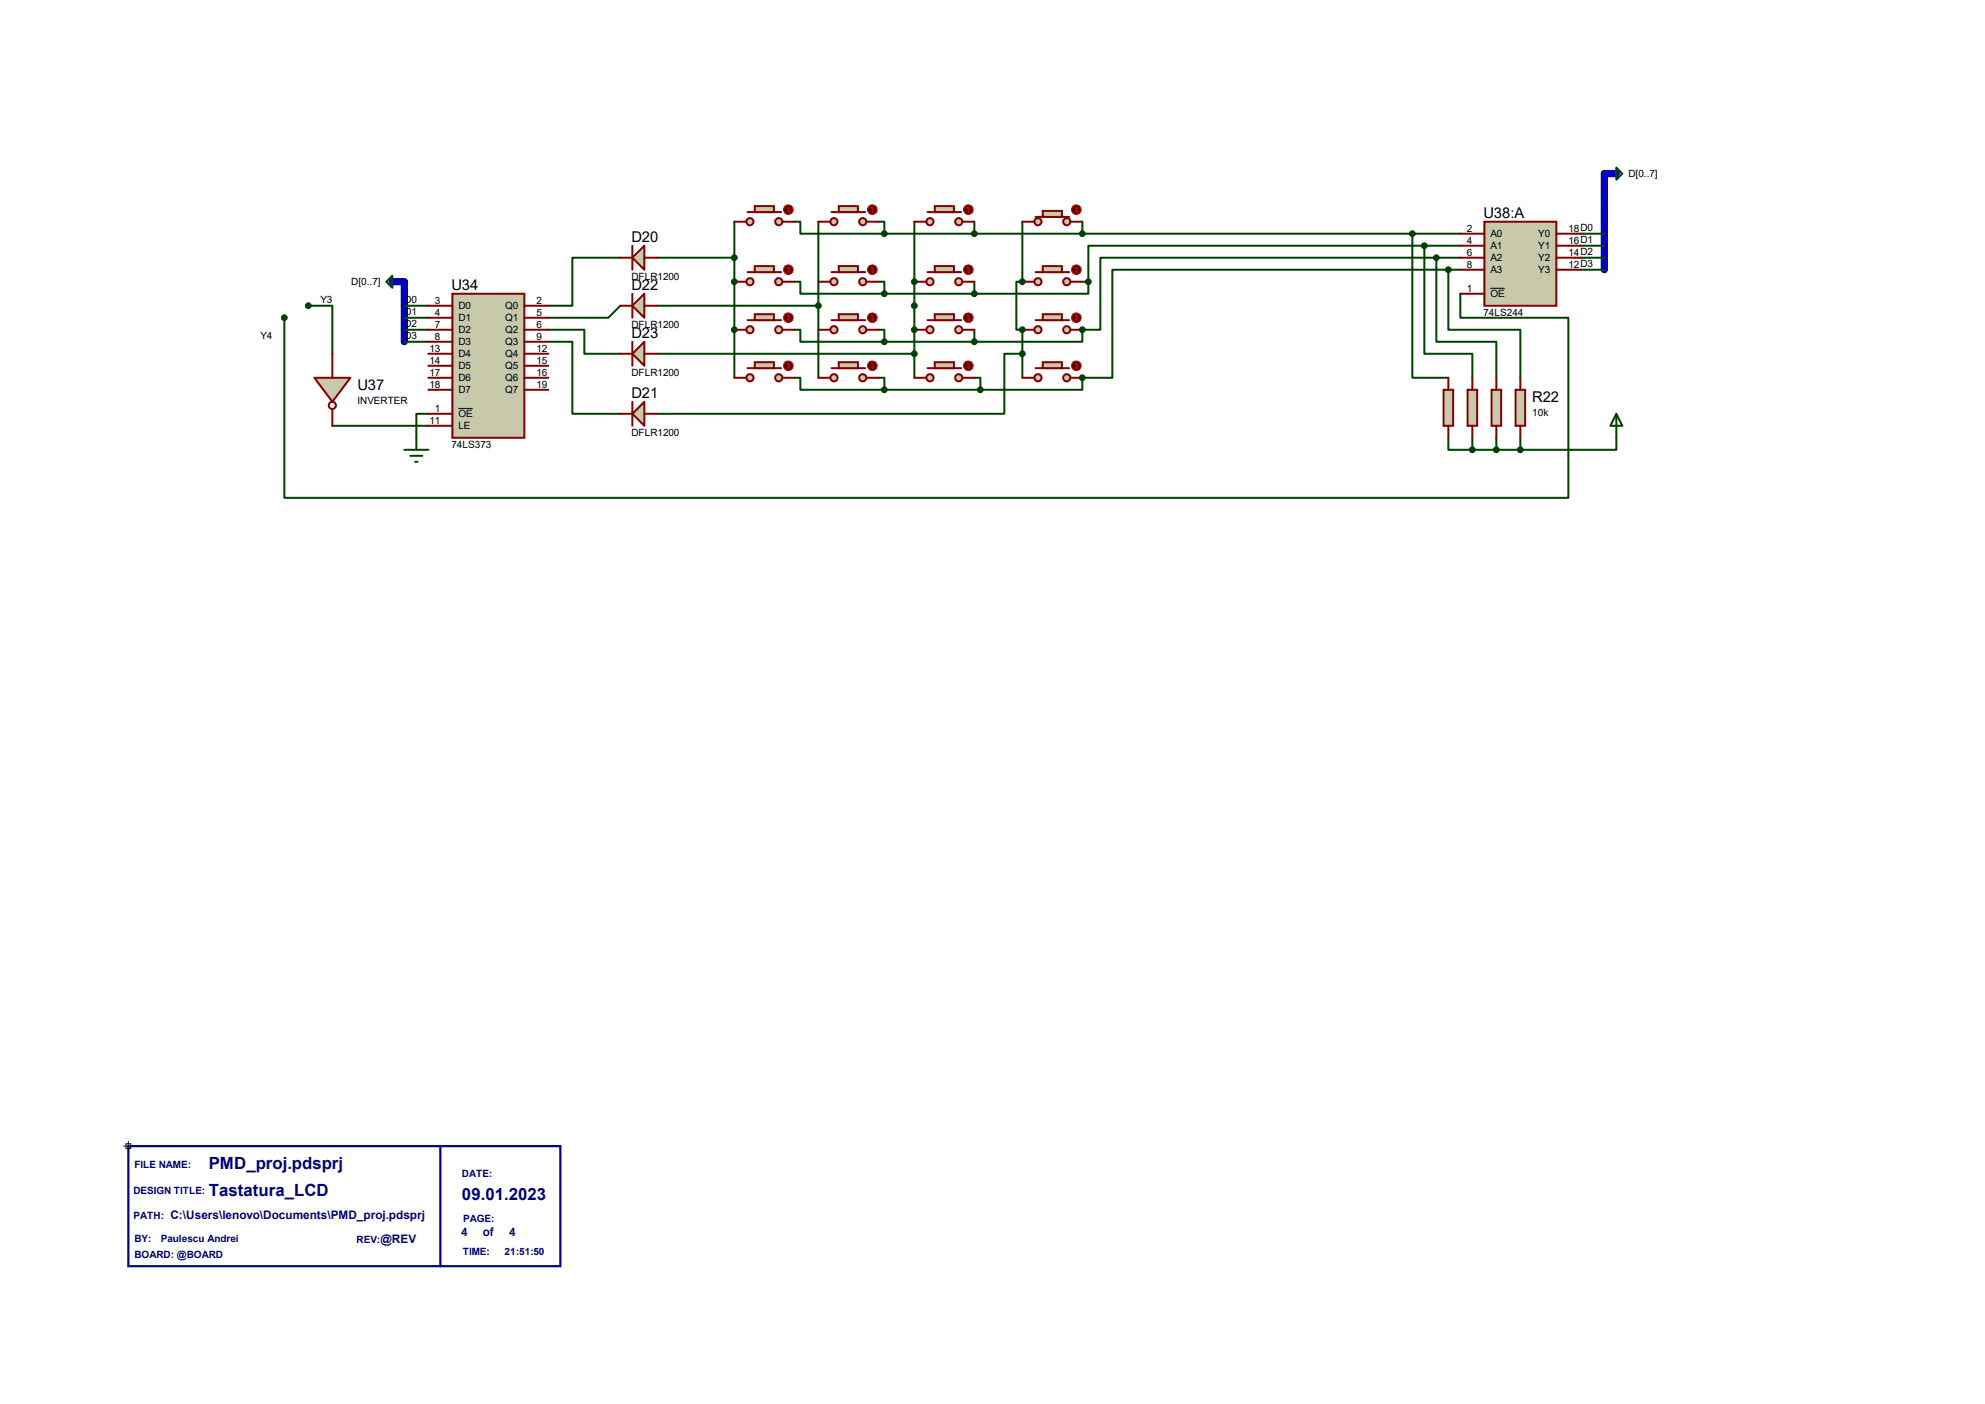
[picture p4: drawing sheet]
<svg xmlns="http://www.w3.org/2000/svg" width="420mm" height="297mm" viewBox="0 0 420 297" stroke-linecap="round" stroke-linejoin="round" font-family="sans-serif">
<path d="M339.6 36.7v20.4M85.6 59.6v12.7" fill="none" stroke="#0000c0" stroke-width="1.5"/>
<path d="M193.5 46.9v12.7M206.2 46.9v2.5M206.2 59.6v2.5M65.3 64.7h5v10.1M85.6 64.7h5.1M85.6 69.8h5.1M85.6 67.2h5.1M206.2 79.9h1.3v2.6M206.2 69.8v2.5M70.3 90.1h20.4M90.7 87.5h-2.6v5.1" fill="none" stroke="#004000" stroke-width=".42"/>
<g fill="#004000">
<circle cx="193.5" cy="59.6" r=".21"/>
<circle cx="193.5" cy="69.8" r=".21"/>
</g>
<path d="M193.5 59.6v10.2M216.4 46.9v12.7" fill="none" stroke="#004000" stroke-width=".42"/>
<circle cx="216.4" cy="59.6" r=".21" fill="#004000"/>
<path d="M216.4 59.6h-1.3v10.2h1.3" fill="none" stroke="#004000" stroke-width=".42"/>
<circle cx="216.4" cy="69.8" r=".21" fill="#004000"/>
<path d="M229.1 59.6h1.3v2.5h-24.2M229.1 46.9v2.5h-22.9M216.4 69.8v10.1M229.1 69.8v2.5h-22.9M309.1 62.1v5.1h22.9v38.1h-271.8v-38.1" fill="none" stroke="#004000" stroke-width=".42"/>
<circle cx="229.1" cy="69.8" r=".21" fill="#004000"/>
<path d="M229.1 79.9v2.6h-21.6" fill="none" stroke="#004000" stroke-width=".42"/>
<circle cx="229.1" cy="79.9" r=".21" fill="#004000"/>
<g fill="none" stroke="#004000" stroke-width=".42">
<path d="M168.1 46.9h1.3v2.5h17.8M168.1 59.6h1.3v2.5h17.8M173.2 46.9v33M185.9 46.9h1.3v2.5M185.9 59.6h1.3v2.5M187.2 49.4h19M229.1 49.4h80M298.9 49.4v30.5h7.7M301.5 52h-71.1v7.6M301.5 52v22.8h10.1v5.1M301.5 52h7.6M304 54.5h-71.1v15.3h-3.8"/>
<path d="M304 54.5v17.8h12.7v7.6M304 54.5h5.1M306.6 57.1h-71.2v22.8h-6.3M306.6 57.1v12.7h15.2v10.1M306.6 57.1h2.5M168.1 69.8h1.3v2.5h17.8M168.1 79.9h1.3v2.6h17.8M185.9 69.8h1.3v2.5M185.9 79.9h1.3v2.6M187.2 62.1h19M187.2 72.3h19M193.5 69.8v10.1"/>
<path d="M187.2 82.5h20.3M306.6 92.6v2.6h5M311.6 95.2h10.2M311.6 92.6v2.6M316.7 92.6v2.6M321.8 92.6v2.6M342.1 92.6v2.6h-20.3"/>
</g>
<circle cx="155.4" cy="59.6" r=".21" fill="#004000"/>
<path d="M155.4 59.6v10.2" fill="none" stroke="#004000" stroke-width=".42"/>
<circle cx="155.4" cy="69.8" r=".21" fill="#004000"/>
<g fill="none" stroke="#004000" stroke-width=".42">
<path d="M131.3 54.5h-10.2v10.2h-5M138.9 54.5h16.5M155.4 46.9v12.7M334.5 57.1h5.1M334.5 54.5h5.1M334.5 49.4h5.1M334.5 52h5.1M85.6 72.3h5.1M116.1 72.3h5v15.2h10.2M116.1 69.8h7.6v5h7.6M131.3 64.7l-2.5 2.5h-12.7M138.9 64.7h34.3"/>
<path d="M138.9 74.8h54.6M155.4 69.8v10.1M216.4 74.8h-3.8v12.7h-73.7"/>
</g>
<path d="M27.2 242.5h91.4v25.4h-91.4z" fill="#fff"/>
<path d="M27.2 242.5h91.4v25.4h-91.4zM93.2 242.5v25.4" fill="none" stroke="#000080" stroke-width=".47"/>
<path d="M26.2 242.5h2M26.7 242h1v1h-1zM27.2 241.5v2" fill="none" stroke="#000040" stroke-width=".21"/>
<path d="M95.7 62.1h15.3v30.5h-15.3z" fill="#c8c8aa"/>
<g fill="none" stroke="#800000" stroke-width=".42">
<path d="M90.7 64.7h5M90.7 67.2h5M90.7 69.8h5M90.7 72.3h5M90.7 74.8h5M90.7 77.4h5M90.7 79.9h5M95.7 62.1h15.3v30.5h-15.3zM111 64.7h5.1M111 67.2h5.1M111 69.8h5.1M111 72.3h5.1"/>
<path d="M111 74.8h5.1M111 77.4h5.1M111 79.9h5.1M90.7 82.5h5M90.7 87.5h5M90.7 90.1h5M111 82.5h5.1"/>
</g>
<path d="M97 86.4h3.1" fill="none" stroke="#000" stroke-width=".21"/>
<circle cx="65.3" cy="64.7" r=".51" fill="#004000"/>
<circle cx="65.3" cy="64.7" r=".51" fill="none" stroke="#004000" stroke-width=".42"/>
<circle cx="60.2" cy="67.2" r=".51" fill="#004000"/>
<circle cx="60.2" cy="67.2" r=".51" fill="none" stroke="#004000" stroke-width=".42"/>
<path d="M66.5 79.9h7.7l-3.9 5.1z" fill="#c8c8aa"/>
<g fill="none" stroke="#800000" stroke-width=".42">
<path d="M66.5 79.9h7.7l-3.9 5.1zM70.3 74.8v5.1M70.3 86.5v3.6"/>
<circle cx="70.4" cy="85.8" r=".76"/>
</g>
<path d="M81.8 59.6l1.2-1.3v2.6zM85.6 95.2h5.1M86.9 96.4h2.5M87.9 97.7h.5M88.1 92.6v2.6" fill="none" stroke="#004000" stroke-width=".42"/>
<path d="M83 59.6h2.6" fill="none" stroke="#0000c0" stroke-width="1.5"/>
<circle cx="182.6" cy="46.9" r=".76" fill="#c8c8aa"/>
<circle cx="182.6" cy="46.9" r=".76" fill="none" stroke="#800000" stroke-width=".42"/>
<circle cx="176.5" cy="46.9" r=".76" fill="#c8c8aa"/>
<g fill="none" stroke="#800000" stroke-width=".42">
<path d="M176 44.9h7.1"/>
<circle cx="176.5" cy="46.9" r=".76"/>
</g>
<path d="M177.5 43.6h4.1v1.3h-4.1z" fill="#c8c8aa"/>
<path d="M173.2 46.9h2.6M177.5 43.6h4.1v1.3h-4.1zM183.4 46.9h2.5" fill="none" stroke="#800000" stroke-width=".42"/>
<circle cx="184.6" cy="44.4" r="1.02" fill="#400000"/>
<g fill="none" stroke="#f00" stroke-width=".21">
<path d="M184.4 44.6l.2 .3M184.6 43.9v1M184.6 43.9l-.2 .2M184.6 43.9l.3 .2M184.9 44.6l-.3 .3"/>
<circle cx="184.6" cy="44.4" r="1.02"/>
</g>
<circle cx="202.9" cy="46.9" r=".76" fill="#c8c8aa"/>
<circle cx="202.9" cy="46.9" r=".76" fill="none" stroke="#800000" stroke-width=".42"/>
<circle cx="196.8" cy="46.9" r=".76" fill="#c8c8aa"/>
<g fill="none" stroke="#800000" stroke-width=".42">
<path d="M196.3 44.9h7.1"/>
<circle cx="196.8" cy="46.9" r=".76"/>
</g>
<path d="M197.9 43.6h4v1.3h-4z" fill="#c8c8aa"/>
<path d="M193.5 46.9h2.6M197.9 43.6h4v1.3h-4zM203.7 46.9h2.5" fill="none" stroke="#800000" stroke-width=".42"/>
<circle cx="205" cy="44.4" r="1.02" fill="#400000"/>
<g fill="none" stroke="#f00" stroke-width=".21">
<path d="M204.7 44.6l.3 .3M205 43.9v1M205 43.9l-.3 .2M205 43.9l.2 .2M205.2 44.6l-.2 .3"/>
<circle cx="205" cy="44.4" r="1.02"/>
</g>
<circle cx="225.8" cy="46.9" r=".76" fill="#c8c8aa"/>
<circle cx="225.8" cy="46.9" r=".76" fill="none" stroke="#800000" stroke-width=".42"/>
<circle cx="219.7" cy="46.9" r=".76" fill="#c8c8aa"/>
<g fill="none" stroke="#800000" stroke-width=".42">
<path d="M219.2 45.9h7.1"/>
<circle cx="219.7" cy="46.9" r=".76"/>
</g>
<path d="M220.7 44.6h4.1v1.3h-4.1z" fill="#c8c8aa"/>
<path d="M216.4 46.9h2.5M220.7 44.6h4.1v1.3h-4.1zM226.6 46.9h2.5" fill="none" stroke="#800000" stroke-width=".42"/>
<circle cx="227.8" cy="44.4" r="1.02" fill="#400000"/>
<g fill="none" stroke="#f00" stroke-width=".21">
<path d="M227.6 44.6l.2 .3M227.8 43.9v1M227.8 43.9l-.2 .2M227.8 43.9l.3 .2M228.1 44.6l-.3 .3"/>
<circle cx="227.8" cy="44.4" r="1.02"/>
</g>
<circle cx="182.6" cy="59.6" r=".76" fill="#c8c8aa"/>
<circle cx="182.6" cy="59.6" r=".76" fill="none" stroke="#800000" stroke-width=".42"/>
<circle cx="176.5" cy="59.6" r=".76" fill="#c8c8aa"/>
<g fill="none" stroke="#800000" stroke-width=".42">
<path d="M176 57.6h7.1"/>
<circle cx="176.5" cy="59.6" r=".76"/>
</g>
<path d="M177.5 56.3h4.1v1.3h-4.1z" fill="#c8c8aa"/>
<path d="M173.2 59.6h2.6M177.5 56.3h4.1v1.3h-4.1zM183.4 59.6h2.5" fill="none" stroke="#800000" stroke-width=".42"/>
<circle cx="184.6" cy="57.1" r="1.02" fill="#400000"/>
<g fill="none" stroke="#f00" stroke-width=".21">
<path d="M184.4 57.3l.2 .3M184.6 56.6v1M184.6 56.6l-.2 .2M184.6 56.6l.3 .2M184.9 57.3l-.3 .3"/>
<circle cx="184.6" cy="57.1" r="1.02"/>
</g>
<circle cx="202.9" cy="59.6" r=".76" fill="#c8c8aa"/>
<circle cx="202.9" cy="59.6" r=".76" fill="none" stroke="#800000" stroke-width=".42"/>
<circle cx="196.8" cy="59.6" r=".76" fill="#c8c8aa"/>
<g fill="none" stroke="#800000" stroke-width=".42">
<path d="M196.3 57.6h7.1"/>
<circle cx="196.8" cy="59.6" r=".76"/>
</g>
<path d="M197.9 56.3h4v1.3h-4z" fill="#c8c8aa"/>
<path d="M193.5 59.6h2.6M197.9 56.3h4v1.3h-4zM203.7 59.6h2.5" fill="none" stroke="#800000" stroke-width=".42"/>
<circle cx="205" cy="57.1" r="1.02" fill="#400000"/>
<g fill="none" stroke="#f00" stroke-width=".21">
<path d="M204.7 57.3l.3 .3M205 56.6v1M205 56.6l-.3 .2M205 56.6l.2 .2M205.2 57.3l-.2 .3"/>
<circle cx="205" cy="57.1" r="1.02"/>
</g>
<circle cx="225.8" cy="59.6" r=".76" fill="#c8c8aa"/>
<circle cx="225.8" cy="59.6" r=".76" fill="none" stroke="#800000" stroke-width=".42"/>
<circle cx="219.7" cy="59.6" r=".76" fill="#c8c8aa"/>
<g fill="none" stroke="#800000" stroke-width=".42">
<path d="M219.2 57.6h7.1"/>
<circle cx="219.7" cy="59.6" r=".76"/>
</g>
<path d="M220.7 56.3h4.1v1.3h-4.1z" fill="#c8c8aa"/>
<path d="M216.4 59.6h2.5M220.7 56.3h4.1v1.3h-4.1zM226.6 59.6h2.5" fill="none" stroke="#800000" stroke-width=".42"/>
<circle cx="227.8" cy="57.1" r="1.02" fill="#400000"/>
<g fill="none" stroke="#f00" stroke-width=".21">
<path d="M227.6 57.3l.2 .3M227.8 56.6v1M227.8 56.6l-.2 .2M227.8 56.6l.3 .2M228.1 57.3l-.3 .3"/>
<circle cx="227.8" cy="57.1" r="1.02"/>
</g>
<circle cx="182.6" cy="69.8" r=".76" fill="#c8c8aa"/>
<circle cx="182.6" cy="69.8" r=".76" fill="none" stroke="#800000" stroke-width=".42"/>
<circle cx="176.5" cy="69.8" r=".76" fill="#c8c8aa"/>
<g fill="none" stroke="#800000" stroke-width=".42">
<path d="M176 67.7h7.1"/>
<circle cx="176.5" cy="69.8" r=".76"/>
</g>
<path d="M177.5 66.5h4.1v1.2h-4.1z" fill="#c8c8aa"/>
<path d="M173.2 69.8h2.6M177.5 66.5h4.1v1.2h-4.1zM183.4 69.8h2.5" fill="none" stroke="#800000" stroke-width=".42"/>
<circle cx="184.6" cy="67.2" r="1.02" fill="#400000"/>
<g fill="none" stroke="#f00" stroke-width=".21">
<path d="M184.4 67.5l.2 .2M184.6 66.7v1M184.6 66.7l-.2 .3M184.6 66.7l.3 .3M184.9 67.5l-.3 .2"/>
<circle cx="184.6" cy="67.2" r="1.02"/>
</g>
<circle cx="202.9" cy="69.8" r=".76" fill="#c8c8aa"/>
<circle cx="202.9" cy="69.8" r=".76" fill="none" stroke="#800000" stroke-width=".42"/>
<circle cx="196.8" cy="69.8" r=".76" fill="#c8c8aa"/>
<g fill="none" stroke="#800000" stroke-width=".42">
<path d="M196.3 67.7h7.1"/>
<circle cx="196.8" cy="69.8" r=".76"/>
</g>
<path d="M197.9 66.5h4v1.2h-4z" fill="#c8c8aa"/>
<path d="M193.5 69.8h2.6M197.9 66.5h4v1.2h-4zM203.7 69.8h2.5" fill="none" stroke="#800000" stroke-width=".42"/>
<circle cx="205" cy="67.2" r="1.02" fill="#400000"/>
<g fill="none" stroke="#f00" stroke-width=".21">
<path d="M204.7 67.5l.3 .2M205 66.7v1M205 66.7l-.3 .3M205 66.7l.2 .3M205.2 67.5l-.2 .2"/>
<circle cx="205" cy="67.2" r="1.02"/>
</g>
<circle cx="225.8" cy="69.8" r=".76" fill="#c8c8aa"/>
<circle cx="225.8" cy="69.8" r=".76" fill="none" stroke="#800000" stroke-width=".42"/>
<circle cx="219.7" cy="69.8" r=".76" fill="#c8c8aa"/>
<g fill="none" stroke="#800000" stroke-width=".42">
<path d="M219.2 67.7h7.1"/>
<circle cx="219.7" cy="69.8" r=".76"/>
</g>
<path d="M220.7 66.5h4.1v1.2h-4.1z" fill="#c8c8aa"/>
<path d="M216.4 69.8h2.5M220.7 66.5h4.1v1.2h-4.1zM226.6 69.8h2.5" fill="none" stroke="#800000" stroke-width=".42"/>
<circle cx="227.8" cy="67.2" r="1.02" fill="#400000"/>
<g fill="none" stroke="#f00" stroke-width=".21">
<path d="M227.6 67.5l.2 .2M227.8 66.7v1M227.8 66.7l-.2 .3M227.8 66.7l.3 .3M228.1 67.5l-.3 .2"/>
<circle cx="227.8" cy="67.2" r="1.02"/>
</g>
<circle cx="182.6" cy="79.9" r=".76" fill="#c8c8aa"/>
<circle cx="182.6" cy="79.9" r=".76" fill="none" stroke="#800000" stroke-width=".42"/>
<circle cx="176.5" cy="79.9" r=".76" fill="#c8c8aa"/>
<g fill="none" stroke="#800000" stroke-width=".42">
<path d="M176 77.9h7.1"/>
<circle cx="176.5" cy="79.9" r=".76"/>
</g>
<path d="M177.5 76.6h4.1v1.3h-4.1z" fill="#c8c8aa"/>
<path d="M173.2 79.9h2.6M177.5 76.6h4.1v1.3h-4.1zM183.4 79.9h2.5" fill="none" stroke="#800000" stroke-width=".42"/>
<circle cx="184.6" cy="77.4" r="1.02" fill="#400000"/>
<g fill="none" stroke="#f00" stroke-width=".21">
<path d="M184.4 77.6l.2 .3M184.6 76.9v1M184.6 76.9l-.2 .2M184.6 76.9l.3 .2M184.9 77.6l-.3 .3"/>
<circle cx="184.6" cy="77.4" r="1.02"/>
</g>
<circle cx="202.9" cy="79.9" r=".76" fill="#c8c8aa"/>
<circle cx="202.9" cy="79.9" r=".76" fill="none" stroke="#800000" stroke-width=".42"/>
<circle cx="196.8" cy="79.9" r=".76" fill="#c8c8aa"/>
<g fill="none" stroke="#800000" stroke-width=".42">
<path d="M196.3 77.9h7.1"/>
<circle cx="196.8" cy="79.9" r=".76"/>
</g>
<path d="M197.9 76.6h4v1.3h-4z" fill="#c8c8aa"/>
<path d="M193.5 79.9h2.6M197.9 76.6h4v1.3h-4zM203.7 79.9h2.5" fill="none" stroke="#800000" stroke-width=".42"/>
<circle cx="205" cy="77.4" r="1.02" fill="#400000"/>
<g fill="none" stroke="#f00" stroke-width=".21">
<path d="M204.7 77.6l.3 .3M205 76.9v1M205 76.9l-.3 .2M205 76.9l.2 .2M205.2 77.6l-.2 .3"/>
<circle cx="205" cy="77.4" r="1.02"/>
</g>
<circle cx="225.8" cy="79.9" r=".76" fill="#c8c8aa"/>
<circle cx="225.8" cy="79.9" r=".76" fill="none" stroke="#800000" stroke-width=".42"/>
<circle cx="219.7" cy="79.9" r=".76" fill="#c8c8aa"/>
<g fill="none" stroke="#800000" stroke-width=".42">
<path d="M219.2 77.9h7.1"/>
<circle cx="219.7" cy="79.9" r=".76"/>
</g>
<path d="M220.7 76.6h4.1v1.3h-4.1z" fill="#c8c8aa"/>
<path d="M216.4 79.9h2.5M220.7 76.6h4.1v1.3h-4.1zM226.6 79.9h2.5" fill="none" stroke="#800000" stroke-width=".42"/>
<circle cx="227.8" cy="77.4" r="1.02" fill="#400000"/>
<g fill="none" stroke="#f00" stroke-width=".21">
<path d="M227.6 77.6l.2 .3M227.8 76.9v1M227.8 76.9l-.2 .2M227.8 76.9l.3 .2M228.1 77.6l-.3 .3"/>
<circle cx="227.8" cy="77.4" r="1.02"/>
</g>
<circle cx="206.2" cy="49.4" r=".51" fill="#004000"/>
<circle cx="206.2" cy="49.4" r=".51" fill="none" stroke="#004000" stroke-width=".42"/>
<circle cx="206.2" cy="62.1" r=".51" fill="#004000"/>
<circle cx="206.2" cy="62.1" r=".51" fill="none" stroke="#004000" stroke-width=".42"/>
<circle cx="206.2" cy="72.3" r=".51" fill="#004000"/>
<circle cx="206.2" cy="72.3" r=".51" fill="none" stroke="#004000" stroke-width=".42"/>
<circle cx="207.5" cy="82.5" r=".51" fill="#004000"/>
<circle cx="207.5" cy="82.5" r=".51" fill="none" stroke="#004000" stroke-width=".42"/>
<circle cx="193.5" cy="59.6" r=".51" fill="#004000"/>
<circle cx="193.5" cy="59.6" r=".51" fill="none" stroke="#004000" stroke-width=".42"/>
<circle cx="193.5" cy="69.8" r=".51" fill="#004000"/>
<circle cx="193.5" cy="69.8" r=".51" fill="none" stroke="#004000" stroke-width=".42"/>
<circle cx="193.5" cy="64.7" r=".51" fill="#004000"/>
<circle cx="193.5" cy="64.7" r=".51" fill="none" stroke="#004000" stroke-width=".42"/>
<circle cx="216.4" cy="59.6" r=".51" fill="#004000"/>
<circle cx="216.4" cy="59.6" r=".51" fill="none" stroke="#004000" stroke-width=".42"/>
<circle cx="216.4" cy="69.8" r=".51" fill="#004000"/>
<circle cx="216.4" cy="69.8" r=".51" fill="none" stroke="#004000" stroke-width=".42"/>
<circle cx="216.4" cy="74.8" r=".51" fill="#004000"/>
<circle cx="216.4" cy="74.8" r=".51" fill="none" stroke="#004000" stroke-width=".42"/>
<path d="M314.2 46.9h15.2v17.8h-15.2z" fill="#c8c8aa"/>
<path d="M309.1 49.4h5.1M309.1 52h5.1M309.1 54.5h5.1M309.1 57.1h5.1M314.2 46.9h15.2v17.8h-15.2zM329.4 49.4h5.1M329.4 52h5.1M329.4 54.5h5.1M329.4 57.1h5.1M309.1 62.1h5.1" fill="none" stroke="#800000" stroke-width=".42"/>
<path d="M315.5 61h3" fill="none" stroke="#000" stroke-width=".21"/>
<circle cx="229.1" cy="49.4" r=".51" fill="#004000"/>
<circle cx="229.1" cy="49.4" r=".51" fill="none" stroke="#004000" stroke-width=".42"/>
<circle cx="230.4" cy="59.6" r=".51" fill="#004000"/>
<circle cx="230.4" cy="59.6" r=".51" fill="none" stroke="#004000" stroke-width=".42"/>
<circle cx="229.1" cy="69.8" r=".51" fill="#004000"/>
<circle cx="229.1" cy="69.8" r=".51" fill="none" stroke="#004000" stroke-width=".42"/>
<circle cx="229.1" cy="79.9" r=".51" fill="#004000"/>
<g fill="none" stroke="#004000" stroke-width=".42">
<path d="M342.1 87.5l1.3 2.6h-2.5zM342.1 87.5v5.1"/>
<circle cx="229.1" cy="79.9" r=".51"/>
</g>
<path d="M320.8 82.5h2v7.6h-2z" fill="#c8c8aa"/>
<path d="M321.8 79.9v2.6M320.8 82.5h2v7.6h-2zM321.8 90.1v2.5" fill="none" stroke="#800000" stroke-width=".42"/>
<path d="M315.7 82.5h2v7.6h-2z" fill="#c8c8aa"/>
<path d="M316.7 79.9v2.6M315.7 82.5h2v7.6h-2zM316.7 90.1v2.5" fill="none" stroke="#800000" stroke-width=".42"/>
<path d="M310.6 82.5h2.1v7.6h-2.1z" fill="#c8c8aa"/>
<path d="M311.6 79.9v2.6M310.6 82.5h2.1v7.6h-2.1zM311.6 90.1v2.5" fill="none" stroke="#800000" stroke-width=".42"/>
<path d="M305.5 82.5h2.1v7.6h-2.1z" fill="#c8c8aa"/>
<path d="M306.6 79.9v2.6M305.5 82.5h2.1v7.6h-2.1zM306.6 90.1v2.5" fill="none" stroke="#800000" stroke-width=".42"/>
<circle cx="321.8" cy="95.2" r=".51" fill="#004000"/>
<circle cx="321.8" cy="95.2" r=".51" fill="none" stroke="#004000" stroke-width=".42"/>
<circle cx="316.7" cy="95.2" r=".51" fill="#004000"/>
<circle cx="316.7" cy="95.2" r=".51" fill="none" stroke="#004000" stroke-width=".42"/>
<circle cx="311.6" cy="95.2" r=".51" fill="#004000"/>
<circle cx="311.6" cy="95.2" r=".51" fill="none" stroke="#004000" stroke-width=".42"/>
<circle cx="306.6" cy="57.1" r=".51" fill="#004000"/>
<circle cx="306.6" cy="57.1" r=".51" fill="none" stroke="#004000" stroke-width=".42"/>
<circle cx="304" cy="54.5" r=".51" fill="#004000"/>
<circle cx="304" cy="54.5" r=".51" fill="none" stroke="#004000" stroke-width=".42"/>
<circle cx="301.5" cy="52" r=".51" fill="#004000"/>
<circle cx="301.5" cy="52" r=".51" fill="none" stroke="#004000" stroke-width=".42"/>
<circle cx="298.9" cy="49.4" r=".51" fill="#004000"/>
<circle cx="298.9" cy="49.4" r=".51" fill="none" stroke="#004000" stroke-width=".42"/>
<circle cx="164.8" cy="46.9" r=".76" fill="#c8c8aa"/>
<circle cx="164.8" cy="46.9" r=".76" fill="none" stroke="#800000" stroke-width=".42"/>
<circle cx="158.7" cy="46.9" r=".76" fill="#c8c8aa"/>
<g fill="none" stroke="#800000" stroke-width=".42">
<path d="M158.2 44.9h7.1"/>
<circle cx="158.7" cy="46.9" r=".76"/>
</g>
<path d="M159.8 43.6h4v1.3h-4z" fill="#c8c8aa"/>
<path d="M155.4 46.9h2.6M159.8 43.6h4v1.3h-4zM165.6 46.9h2.5" fill="none" stroke="#800000" stroke-width=".42"/>
<circle cx="166.9" cy="44.4" r="1.02" fill="#400000"/>
<g fill="none" stroke="#f00" stroke-width=".21">
<path d="M166.6 44.6l.3 .3M166.9 43.9v1M166.9 43.9l-.3 .2M166.9 43.9l.2 .2M167.1 44.6l-.2 .3"/>
<circle cx="166.9" cy="44.4" r="1.02"/>
</g>
<circle cx="164.8" cy="59.6" r=".76" fill="#c8c8aa"/>
<circle cx="164.8" cy="59.6" r=".76" fill="none" stroke="#800000" stroke-width=".42"/>
<circle cx="158.7" cy="59.6" r=".76" fill="#c8c8aa"/>
<g fill="none" stroke="#800000" stroke-width=".42">
<path d="M158.2 57.6h7.1"/>
<circle cx="158.7" cy="59.6" r=".76"/>
</g>
<path d="M159.8 56.3h4v1.3h-4z" fill="#c8c8aa"/>
<path d="M155.4 59.6h2.6M159.8 56.3h4v1.3h-4zM165.6 59.6h2.5" fill="none" stroke="#800000" stroke-width=".42"/>
<circle cx="166.9" cy="57.1" r="1.02" fill="#400000"/>
<g fill="none" stroke="#f00" stroke-width=".21">
<path d="M166.6 57.3l.3 .3M166.9 56.6v1M166.9 56.6l-.3 .2M166.9 56.6l.2 .2M167.1 57.3l-.2 .3"/>
<circle cx="166.9" cy="57.1" r="1.02"/>
</g>
<circle cx="164.8" cy="69.8" r=".76" fill="#c8c8aa"/>
<circle cx="164.8" cy="69.8" r=".76" fill="none" stroke="#800000" stroke-width=".42"/>
<circle cx="158.7" cy="69.8" r=".76" fill="#c8c8aa"/>
<g fill="none" stroke="#800000" stroke-width=".42">
<path d="M158.2 67.7h7.1"/>
<circle cx="158.7" cy="69.8" r=".76"/>
</g>
<path d="M159.8 66.5h4v1.2h-4z" fill="#c8c8aa"/>
<path d="M155.4 69.8h2.6M159.8 66.5h4v1.2h-4zM165.6 69.8h2.5" fill="none" stroke="#800000" stroke-width=".42"/>
<circle cx="166.9" cy="67.2" r="1.02" fill="#400000"/>
<g fill="none" stroke="#f00" stroke-width=".21">
<path d="M166.6 67.5l.3 .2M166.9 66.7v1M166.9 66.7l-.3 .3M166.9 66.7l.2 .3M167.1 67.5l-.2 .2"/>
<circle cx="166.9" cy="67.2" r="1.02"/>
</g>
<circle cx="164.8" cy="79.9" r=".76" fill="#c8c8aa"/>
<circle cx="164.8" cy="79.9" r=".76" fill="none" stroke="#800000" stroke-width=".42"/>
<circle cx="158.7" cy="79.9" r=".76" fill="#c8c8aa"/>
<g fill="none" stroke="#800000" stroke-width=".42">
<path d="M158.2 77.9h7.1"/>
<circle cx="158.7" cy="79.9" r=".76"/>
</g>
<path d="M159.8 76.6h4v1.3h-4z" fill="#c8c8aa"/>
<path d="M155.4 79.9h2.6M159.8 76.6h4v1.3h-4zM165.6 79.9h2.5" fill="none" stroke="#800000" stroke-width=".42"/>
<circle cx="166.9" cy="77.4" r="1.02" fill="#400000"/>
<g fill="none" stroke="#f00" stroke-width=".21">
<path d="M166.6 77.6l.3 .3M166.9 76.9v1M166.9 76.9l-.3 .2M166.9 76.9l.2 .2M167.1 77.6l-.2 .3"/>
<circle cx="166.9" cy="77.4" r="1.02"/>
</g>
<circle cx="187.2" cy="49.4" r=".51" fill="#004000"/>
<circle cx="187.2" cy="49.4" r=".51" fill="none" stroke="#004000" stroke-width=".42"/>
<circle cx="187.2" cy="62.1" r=".51" fill="#004000"/>
<circle cx="187.2" cy="62.1" r=".51" fill="none" stroke="#004000" stroke-width=".42"/>
<circle cx="187.2" cy="72.3" r=".51" fill="#004000"/>
<circle cx="187.2" cy="72.3" r=".51" fill="none" stroke="#004000" stroke-width=".42"/>
<circle cx="187.2" cy="82.5" r=".51" fill="#004000"/>
<circle cx="187.2" cy="82.5" r=".51" fill="none" stroke="#004000" stroke-width=".42"/>
<circle cx="193.5" cy="74.8" r=".51" fill="#004000"/>
<circle cx="193.5" cy="74.8" r=".51" fill="none" stroke="#004000" stroke-width=".42"/>
<circle cx="173.2" cy="64.7" r=".51" fill="#004000"/>
<circle cx="173.2" cy="64.7" r=".51" fill="none" stroke="#004000" stroke-width=".42"/>
<circle cx="155.4" cy="59.6" r=".51" fill="#004000"/>
<circle cx="155.4" cy="59.6" r=".51" fill="none" stroke="#004000" stroke-width=".42"/>
<circle cx="155.4" cy="69.8" r=".51" fill="#004000"/>
<circle cx="155.4" cy="69.8" r=".51" fill="none" stroke="#004000" stroke-width=".42"/>
<circle cx="155.4" cy="54.5" r=".51" fill="#004000"/>
<g fill="none" stroke="#004000" stroke-width=".42">
<path d="M342.1 35.5l1.3 1.2-1.3 1.3z"/>
<circle cx="155.4" cy="54.5" r=".51"/>
</g>
<path d="M339.6 36.7h2.5" fill="none" stroke="#0000c0" stroke-width="1.5"/>
<path d="M133.8 54.5l2.6-2.5v5.1z" fill="#c8c8aa"/>
<path d="M131.3 54.5h2.5M133.8 54.5l2.6-2.5v5.1zM133.8 52v5.1M136.4 54.5h2.5" fill="none" stroke="#800000" stroke-width=".42"/>
<path d="M133.8 87.5l2.6-2.5v5.1z" fill="#c8c8aa"/>
<path d="M131.3 87.5h2.5M133.8 87.5l2.6-2.5v5.1zM133.8 85v5.1M136.4 87.5h2.5" fill="none" stroke="#800000" stroke-width=".42"/>
<path d="M136.4 62.1v5.1l-2.6-2.5z" fill="#c8c8aa"/>
<path d="M131.3 64.7h2.5M133.8 62.1v5.1M136.4 62.1v5.1l-2.6-2.5zM136.4 64.7h2.5" fill="none" stroke="#800000" stroke-width=".42"/>
<path d="M133.8 74.8l2.6-2.5v5.1z" fill="#c8c8aa"/>
<path d="M131.3 74.8h2.5M133.8 74.8l2.6-2.5v5.1zM133.8 72.3v5.1M136.4 74.8h2.5" fill="none" stroke="#800000" stroke-width=".42"/>
<g font-size="3.6" fill="#000080">
<text x="44.2" y="247.2">PMD_proj.pdsprj</text>
<text x="44.2" y="253">Tastatura_LCD</text>
<text x="97.8" y="253.8">09.01.2023</text>
</g>
<g font-size="3.1">
<text x="314" y="46">U38:A</text>
<text x="133.6" y="51.1">D20</text>
<text x="95.5" y="61.3">U34</text>
<text x="133.6" y="61.3">D22</text>
<text x="133.6" y="71.4">D23</text>
<text x="75.6" y="82.6">U37</text>
<text x="133.6" y="84.1">D21</text>
<text x="324.3" y="85.1">R22</text>
</g>
<g font-size="2.5" fill="#000080">
<text x="36.1" y="258">C:\Users\lenovo\Documents\PMD_proj.pdsprj</text>
<text x="80.5" y="263.1">@REV</text>
<text x="97.6" y="261.5">4</text>
<text x="102.2" y="261.5">of</text>
<text x="107.8" y="261.5">4</text>
</g>
<g font-size="2.1">
<text x="344.7" y="37.5">D[0..7]</text>
<text x="310.5" y="49.1">2</text>
<text x="310.5" y="51.6">4</text>
<text x="315.5" y="50.2">A0</text>
<text x="315.5" y="52.7">A1</text>
<text x="325.6" y="50.2">Y0</text>
<text x="325.6" y="52.7">Y1</text>
<text x="332" y="49.1">18D0</text>
<text x="332" y="51.6">16D1</text>
<text x="133.6" y="59.2">DFLR1200</text>
<text x="310.5" y="54.1">6</text>
<text x="310.5" y="56.7">8</text>
<text x="315.5" y="55.3">A2</text>
<text x="315.5" y="57.8">A3</text>
<text x="325.6" y="55.3">Y2</text>
<text x="325.6" y="57.8">Y3</text>
<text x="332" y="54.1">14D2</text>
<text x="332" y="56.7">12D3</text>
<text x="67.8" y="64.1">Y3</text>
<text x="74.3" y="60.4">D[0..7]</text>
<text x="85.6" y="64.1">D0</text>
<text x="92" y="64.3">3</text>
<text x="97" y="65.4">D0</text>
<text x="106.9" y="65.4">Q0</text>
<text x="113.5" y="64.3">2</text>
<text x="310.5" y="61.8">1</text>
<text x="315.5" y="62.9">OE</text>
<text x="55.1" y="71.7">Y4</text>
<text x="85.6" y="69.2">D2</text>
<text x="85.6" y="66.6">D1</text>
<text x="85.6" y="71.7">D3</text>
<text x="92" y="66.8">4</text>
<text x="92" y="69.4">7</text>
<text x="92" y="71.9">8</text>
<text x="97" y="68">D1</text>
<text x="97" y="70.5">D2</text>
<text x="106.9" y="68">Q1</text>
<text x="106.9" y="70.5">Q2</text>
<text x="113.5" y="66.8">5</text>
<text x="113.5" y="69.4">6</text>
<text x="113.5" y="71.9">9</text>
<text x="133.6" y="69.4">DFLR1200</text>
<text x="314" y="66.8">74LS244</text>
<text x="90.9" y="74.5">13</text>
<text x="90.9" y="77">14</text>
<text x="97" y="73.1">D3</text>
<text x="97" y="75.6">D4</text>
<text x="106.9" y="73.1">Q3</text>
<text x="106.9" y="75.6">Q4</text>
<text x="113.5" y="74.5">12</text>
<text x="113.5" y="77">15</text>
<text x="90.9" y="79.5">17</text>
<text x="90.9" y="82.1">18</text>
<text x="97" y="78.1">D5</text>
<text x="97" y="80.7">D6</text>
<text x="97" y="83.2">D7</text>
<text x="106.9" y="78.1">Q5</text>
<text x="106.9" y="80.7">Q6</text>
<text x="106.9" y="83.2">Q7</text>
<text x="113.5" y="79.5">16</text>
<text x="113.5" y="82.1">19</text>
<text x="133.6" y="79.5">DFLR1200</text>
<text x="75.6" y="85.5">INVERTER</text>
<text x="90.9" y="89.7">11</text>
<text x="92" y="87.2">1</text>
<text x="97" y="88.3">OE</text>
<text x="324.3" y="88">10k</text>
<text x="95.5" y="94.8">74LS373</text>
<text x="97" y="90.8">LE</text>
<text x="133.6" y="92.2">DFLR1200</text>
</g>
<g font-size="2.1" fill="#000080">
<text x="28.4" y="247.1">FILE NAME:</text>
<text x="97.8" y="249.1">DATE:</text>
<text x="28.2" y="252.5">DESIGN TITLE:</text>
<text x="28.3" y="257.9">PATH:</text>
<text x="28.4" y="262.8">BY:</text>
<text x="34" y="262.8">Paulescu Andrei</text>
<text x="75.5" y="262.9">REV:</text>
<text x="98" y="258.5">PAGE:</text>
<text x="28.4" y="266.2">BOARD: @BOARD</text>
<text x="97.9" y="265.5">TIME:</text>
<text x="106.8" y="265.5">21:51:50</text>
</g>
</svg>
